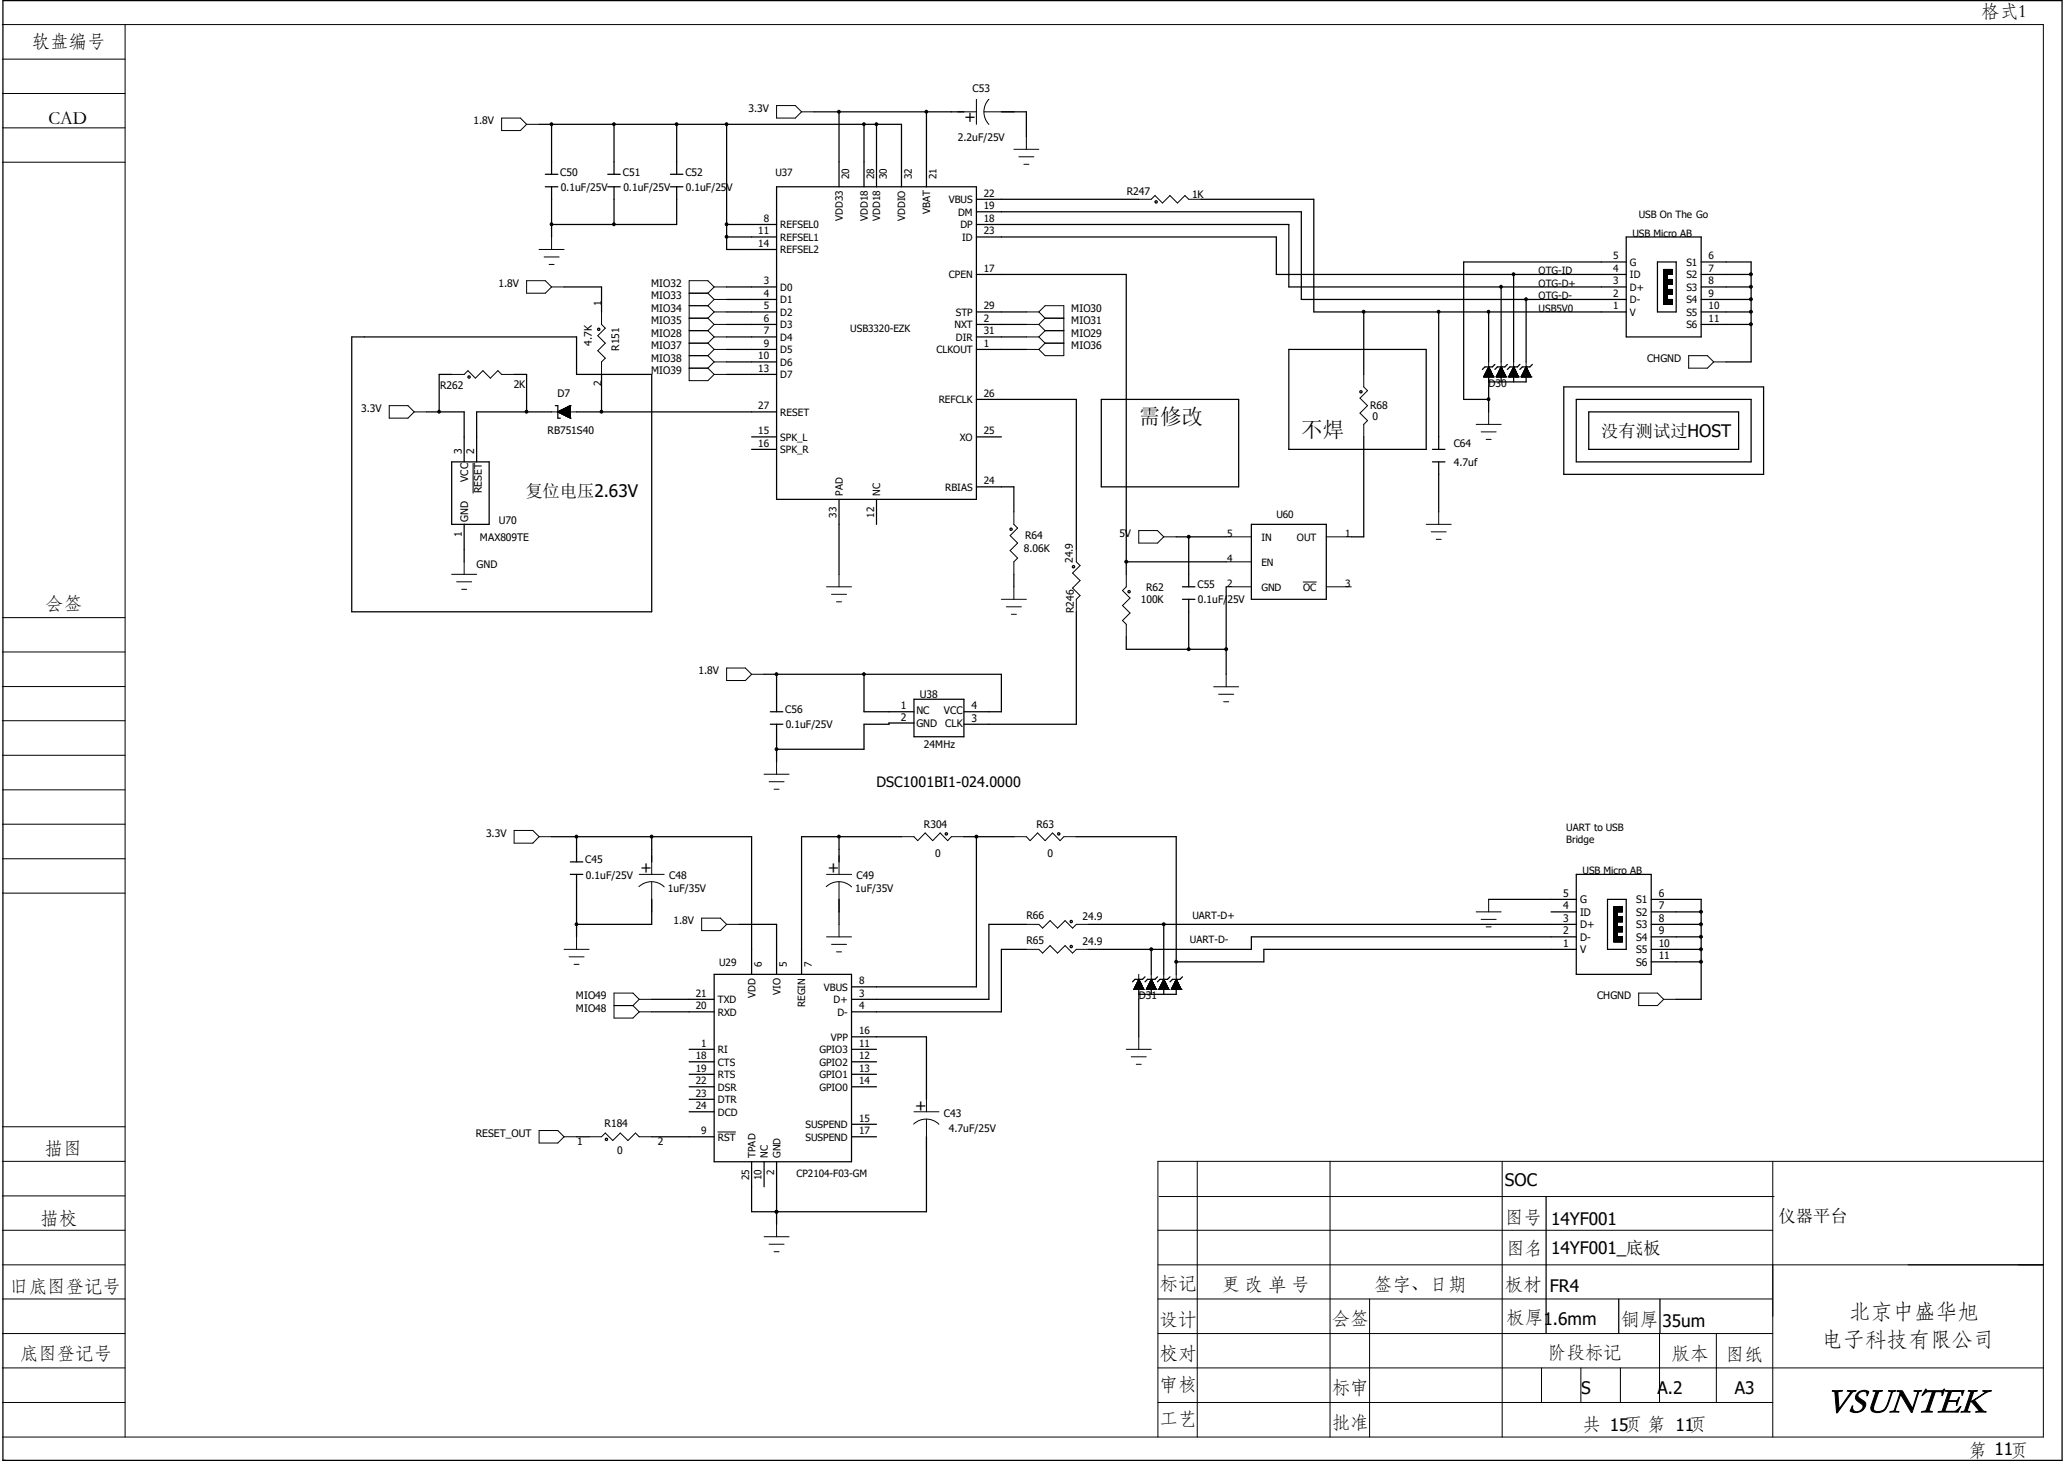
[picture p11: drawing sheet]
<svg xmlns="http://www.w3.org/2000/svg" width="420mm" height="297mm" viewBox="0 0 420 297" stroke-linecap="round" stroke-linejoin="round" font-family="sans-serif">
<g fill="none" stroke="#000" stroke-width=".25">
<path d="M.6 .1h418.8v296.8h-418.8zM109.6 25.3h73.7v12.7M110.9 38h2.6M110.9 35.4h2.6M112.2 25.3v10.1M112.2 38v10.2M123.6 38h2.6M123.6 35.4h2.6M124.9 25.3v10.1M124.9 38v7.6M136.4 38h2.5M136.4 35.4h2.5"/>
<path d="M137.6 38v7.6h-25.4M137.6 25.3v10.1M147.8 25.3v25.4h10.1M157.9 38h40.7v63.5h-40.7zM165.6 22.7h30.4M170.6 22.7v15.3M175.7 25.3v12.7M178.3 25.3v12.7M188.4 22.7v15.3M203.7 22.7h5v5.1M114.7 58.3h7.6v5.1M147.8 48.2h10.1"/>
<path d="M147.8 58.3h10.1M147.8 45.6h10.1M198.6 45.6h63.5v12.7h68.7M198.6 48.2h61v7.6h71.2M198.6 43.1h66.1v17.8h66.1M198.6 55.8h30.5v61M198.6 40.5h33M244.3 40.5h22.9v22.9h63.6M305.3 58.3v15.3M307.8 55.8v17.8M330.8 53.3h-33.1v27.9h5.1M330.8 48.2h15.2v20.3h-15.2z"/>
<path d="M337.1 53.3h3.8v10.1h-3.8zM346 53.3h10.2v20.3h-5.1M346 58.3h10.2M346 55.8h10.2M71.5 68.5h45.8v7.6h15.2v48.3h-61zM91.9 76.1h-2.6v7.6M104.6 76.1h2.5v7.6M122.3 76.1v7.6M147.8 71h10.1M147.8 68.5h10.1M147.8 76.1h10.1M147.8 63.4h10.1"/>
<path d="M147.8 60.9h10.1M147.8 66h10.1M147.8 73.6h10.1M198.6 71h10.1M198.6 68.5h10.1M198.6 63.4h10.1M198.6 66h10.1M262.1 71h28v20.4h-28zM277.4 63.4v12.7M292.6 63.4v28M302.8 76.6v1h7.6v-1M302.8 63.4v10.2"/>
<path d="M302.8 78.7v5M304 74.1l-.5 .5h-1.5l-.5 .5M305.3 76.6v1M306.6 74.1l-.5 .5h-1.6l-.5 .5M307.8 76.6v1M309.1 74.1l-.5 .5h-1.5l-.5 .5M310.4 60.9v12.7M311.7 74.1l-.6 .5h-1.5l-.5 .5M318.1 78.7h40.6v17.7h-40.6zM346 63.4h10.2M346 60.9h10.2M346 66h10.2"/>
<path d="M86.8 83.7h7.6v10.2M91.9 93.9h7.6v12.7h-7.6zM112.2 83.7h-15.3v10.2M112.9 82.5h.6v2.5h.5M117.3 83.7h40.6M152.9 91.4h5M152.9 88.8h5M198.6 99h7.6v5.1M198.6 81.2h20.3v30.5M198.6 88.8h5.1M224 81.2h27.9v17.8h-27.9zM277.4 88.8v20.3h-2.6"/>
<path d="M291.3 91.4h2.6M291.3 93.9h2.6M292.6 93.9v10.2M320.6 81.2h35.6v12.7h-35.6zM323.1 83.7h30.5v7.7h-30.5zM94.4 106.6v7.6M170.6 101.5v15.3M178.3 101.5v5.1M206.2 116.8v2.5M229.1 114.2h20.3M239.2 109.1h10.2M240.5 119.3h2.5"/>
<path d="M241.8 109.1v10.2M249.4 119.3v17.8M254.5 106.6h15.2v15.2h-15.2zM155.4 137.1h48.3v7.6h-7.7M157.9 137.1v7.6M175.7 137.1v7.6h10.2M218.9 124.4v22.8h-22.9M229.1 129.5v2.5h20.3M240.5 121.8h2.5M241.8 121.8v10.2M156.7 144.7h2.5M156.7 147.2h2.5"/>
<path d="M157.9 147.2v7.7M185.9 147h-5.1v.2h-5.1v5.1h-17.8M185.9 142.2h10.1v7.6h-10.1zM112.2 170.1h40.7v28M116 177.8h2.5M116 175.2h2.5M117.3 170.1v5.1M117.3 177.8v12.7M132.5 170.1v5.1M170.6 170.1v5.1M183.3 170.1h-20.3v28M196 170.1h10.2"/>
<path d="M198.6 170.1v30.5h-25.4M218.9 170.1h20.3v28M320.6 177.8h15.2v20.3h-15.2zM132.5 182.8v5.1h-15.2M145.2 198.1h28v38.1h-28zM150.3 187.9h7.6v10.2M170.6 182.8v5.1M208.7 193h-5v12.7h-30.5M208.7 187.9h-7.6v15.3h-27.9M221.4 187.9h99.2M232.9 198.6l-.5 .5h-1.6l-.5 .5M234.1 193v5.1"/>
<path d="M235.4 198.6l-.5 .5h-1.5l-.5 .5M236.7 187.9v10.2M238 198.6l-.6 .5h-1.5l-.5 .5M240.5 198.6l-.5 .5h-1.5l-.5 .5M302.8 182.8h17.8M315.5 185.4h5.1M320.6 190.5h-66.1v2.5h-33.1M320.6 193h-63.6v2.5h-17.8M326.9 182.8h3.9v10.2h-3.9zM335.8 182.8h10.2v20.4h-5.1M335.8 193h10.2M335.8 190.5h10.2"/>
<path d="M335.8 187.9h10.2M335.8 185.4h10.2M335.8 195.5h10.2M132.5 203.2h12.7M132.5 205.7h12.7M140.2 213.3h5M140.2 215.9h5M140.2 218.4h5M173.2 213.3h5.1M173.2 215.9h5.1M173.2 218.4h5.1M173.2 210.8h15.2v12.7"/>
<path d="M231.6 201.1v1h7.6v-1M231.6 203.2v7.6M234.1 201.1v1M236.7 201.1v1M117.3 231.1h2.5M132.5 231.1h12.7M140.2 220.9h5M140.2 223.5h5M140.2 226h5M155.4 236.2v5.1M157.9 236.2v12.7M173.2 220.9h5.1"/>
<path d="M173.2 231.1h5.1M173.2 228.6h5.1M188.4 231.1v15.2h-35.5v-10.1M157.9 246.3h.1M314.5 243.3v27.7M329.2 264.1v6.9M337.6 264.1v6.9"/>
<circle cx="235.1" cy="41" r=".23"/>
<circle cx="95.4" cy="76.6" r=".23"/>
<circle cx="121.8" cy="67" r=".23"/>
<circle cx="276.8" cy="79.7" r=".23"/>
<circle cx="205.6" cy="107.6" r=".23"/>
<circle cx="218.3" cy="115.2" r=".23"/>
<circle cx="229.6" cy="120.3" r=".23"/>
<circle cx="192.5" cy="169.5" r=".23"/>
<circle cx="215.3" cy="169.5" r=".23"/>
<circle cx="217.9" cy="187.3" r=".23"/>
<circle cx="217.9" cy="192.4" r=".23"/>
<circle cx="123.3" cy="231.6" r=".23"/>
</g>
<g fill="none" stroke="#000" stroke-width=".2">
<path d="M.5 12h24.9M.5 19h24.9M.5 5h415.1v287.1h-415.1M25.4 5v287.1M.5 26h24.9M.5 33h24.9M102 24h3.8l1.3 1.3-1.3 1.2h-3.8zM107.1 25.3h2.5M157.9 21.5h3.9l1.2 1.2-1.2 1.3h-3.9zM163 22.7h2.6M194.8 22.7h3.8M198.6 20.2v5.1"/>
<path d="M200.1 22.7h6.1M201.1 20.2a3.7 3.7 0 0 0 0 5.1M206.2 30.4h5.1M207.2 31.9h3.1M208.2 33.4h1.1M208.7 27.8v2.6M107.1 57.1h3.8l1.3 1.2-1.3 1.3h-3.8zM109.6 50.7h5.1M110.7 52.2h3M111.7 53.8h1M112.2 58.3h2.5M112.2 48.2v2.5"/>
<path d="M140.2 59.6h3.8M144 59.6l1.2 1.3M145.2 58.3h2.6M145.2 58.3l-1.2-1.2h-3.8v20.3h3.8l1.2-1.3M145.2 58.3l-1.2 1.3M231.6 40.5h2.5l.8-.7 1.5 1.5 1.6-1.5 1.5 1.5 1.5-1.5 .8 .7h2.5M338.4 55.8h1.7v-1h-1.7v7.1h1.7v-1h-1.7M338.4 56.8h1.7v1h-1.7M338.4 58.8h1.7v1.1h-1.7M338.4 60h.7M338.4 59.9h.7M338.4 59.8h1.7"/>
<path d="M338.4 59.7h1.7M338.4 59.6h1.7M338.4 59.5h1.7M338.4 59.4h1.7M338.4 59.3h1.7M338.4 59.2h1.7M338.4 59.1h1.7M338.4 59h1.7M338.4 58.9h1.7M338.4 58.8h.7M338.4 58.7h.7M338.4 58.6h.7"/>
<path d="M338.4 58.5h.7M338.4 58.4h.7M338.4 58.3h.7M338.4 58.2h.7M338.4 58.1h.7M338.4 58h.7M338.4 57.9h.7M338.4 57.7h1.7M338.4 57.6h1.7M338.4 57.5h1.7M338.4 57.4h1.7M338.4 57.3h1.7"/>
<path d="M338.4 57.2h1.7M338.4 57.1h1.7M338.4 57h1.7M338.4 56.9h1.7M338.4 56.7h.7M338.4 56.6h.7M338.4 56.5h.7M338.4 56.4h.7M338.4 56.3h.7M338.4 56.2h.7M338.4 56.1h.7M338.4 56h.7"/>
<path d="M338.4 55.9h.7M338.4 55.8h.7M338.4 55.7h1.7M338.4 55.6h1.7M338.4 55.5h1.7M338.4 55.4h1.7M338.4 55.3h1.7M338.4 55.2h1.7M338.4 55.1h1.7M338.4 55h1.7M338.4 54.9h1.7M338.4 54.8h1.7"/>
<path d="M338.4 54.8v7.1M338.5 54.8v7.1M338.6 54.8v7.1M338.7 54.8v7.1M338.8 54.8v7.1M338.9 54.8v7.1M339 54.8v7.1M339.1 54.8v7.1M339.2 54.8v1M339.2 56.8v1M339.2 58.8v1.1M339.3 54.8v1"/>
<path d="M339.3 56.8v1M339.3 58.8v1.1M339.4 54.8v1M339.4 56.8v1M339.4 58.8v1.1M339.5 54.8v1M339.5 56.8v1M339.5 58.8v1.1M339.6 54.8v1M339.6 56.8v1M339.6 58.8v1.1M339.7 54.8v1"/>
<path d="M339.7 56.8v1M339.7 58.8v1.1M339.8 54.8v1M339.8 56.8v1M339.8 58.8v1.1M339.9 54.8v1M339.9 56.8v1M339.9 58.8v1.1M340 54.8v1M340 56.8v1M340 58.8v1.1M340.1 54.8v1"/>
<path d="M340.1 56.8v1M340.1 58.8v1.1M91.9 76.1h2.5l.8-.7 1.5 1.5 1.5-1.5 1.5 1.5 1.6-1.5 .7 .7h2.6M122.3 63.4v2.6l.8 .7-1.5 1.5 1.5 1.6-1.5 1.5 1.5 1.5-.8 .8v2.5M140.2 74.8h3.8M140.2 62.1h3.8M140.2 64.7h3.8M140.2 67.2h3.8M140.2 69.8h3.8M140.2 72.3h3.8M144 62.1l1.2 1.3M144 64.7l1.2 1.3"/>
<path d="M144 67.2l1.2 1.3M144 69.8l1.2 1.2M144 72.3l1.2 1.3M144 74.8l1.2 1.3M145.2 76.1h2.6M145.2 60.9h2.6M145.2 60.9l-1.2 1.2M145.2 63.4h2.6M145.2 63.4l-1.2 1.3M145.2 66h2.6M145.2 66l-1.2 1.2M145.2 68.5h2.6"/>
<path d="M145.2 68.5l-1.2 1.3M145.2 71h2.6M145.2 71l-1.2 1.3M145.2 73.6h2.6M145.2 73.6l-1.2 1.2M208.7 63.4h2.6M208.7 66h2.6M208.7 68.5h2.6M208.7 71h2.6M211.3 63.4l1.3-1.3h3.8v10.2h-3.8l-1.3-1.3M211.3 68.5l1.3 1.3M211.3 63.4l1.3 1.3"/>
<path d="M211.3 66l1.3 1.2M212.6 64.7h3.8M212.6 67.2h3.8M212.6 69.8h3.8M212.6 69.8l-1.3 1.2M212.6 67.2l-1.3 1.3M212.6 64.7l-1.3 1.3M277.4 76.1v2.6l.7 .7-1.5 1.5 1.5 1.6-1.5 1.5 1.5 1.5-.7 .8v2.5M301.8 76.6h.1M301.8 76.6h2M301.8 76.5h1.9M301.8 76.6v-.1h1.9v.1"/>
<path d="M301.8 76.6v-.2h1.9v.2M301.9 76.4h1.7M301.9 76.6v-.3h1.7v.3M302 76.2h1.5M302 76.1h1.5v.5M302 76h1.5M302 76.6v-.6h1.5v.6M302.1 76.6v-.7h1.3v.7M302.2 75.9h1.2M302.2 76.6v-.8h1.2v.8M302.3 75.6h1M302.3 75.5h.9"/>
<path d="M302.3 76.6v-1.1h.9v1.1M302.4 75.4h.7M302.5 75.1h.5M302.6 75h.4M302.6 76.6v-1.6h.4v1.6M302.7 74.8h.2M302.8 74.6h.1M302.8 74.6l-1 2M302.8 74.6l1 2M302.8 73.6v3M302.8 77.6v1.1M302.8 74.7l-.1 1.9"/>
<path d="M302.9 74.8h-.2v1.8M302.9 74.7v1.9M302.9 74.9h-.3v1.7M302.9 74.8v1.8M303 75v1.6M303.1 75.2h-.6v1.4M303.1 75.3h-.7v1.3M303.1 75.2v1.4M303.2 75.4h-.9v1.2M303.2 75.4v1.2M303.3 75.5v1.1M303.3 75.7h-1.1v.9"/>
<path d="M303.6 76.2h-1.6v.4M303.8 76.6h.1M304.3 76.6h.1M304.3 76.6h2M304.3 76.5h2M304.3 76.6v-.1h2v.1M304.4 76.6v-.2h1.8v.2M304.5 76.4h1.7M304.5 76.6v-.3h1.7v.3M304.5 76.2h1.6M304.5 76.1h1.6v.5M304.6 76h1.4"/>
<path d="M304.6 76.6v-.6h1.4v.6M304.6 76.6v-.7h1.4v.7M304.7 75.9h1.2M304.7 76.6v-.8h1.2v.8M304.8 75.6h1M304.8 75.5h1M304.8 76.6v-1.1h1v1.1M305 75.4h.6M305.1 75.1h.5M305.1 76.6v-1.6l.4-.1v1.7M305.1 75h.4M305.2 74.8h.2"/>
<path d="M305.3 74.6h.1M305.3 74.6l-1 2M305.3 74.6l1 2M305.3 73.6v3M305.4 74.7l-.1 1.9M305.4 74.8h-.2v1.8M305.4 74.7v1.9M305.5 74.9h-.4v1.7M305.5 74.8v1.8M305.6 75v1.6M305.6 75.2h-.6v1.4M305.6 75.3h-.6v1.3"/>
<path d="M305.6 75.2v1.4M305.7 75.4h-.8v1.2M305.7 75.4v1.2M305.8 75.5v1.1M305.9 75.7h-1.1v.9M306.1 76.2h-1.6v.4M306.3 76.6h.1M306.8 76.6h.1M306.8 76.6h2.1M306.9 76.5h1.9M306.9 76.6v-.1h1.9v.1M306.9 76.6v-.2h1.9v.2"/>
<path d="M307 76.4h1.7M307 76.6v-.3h1.7v.3M307 76.6v-.4h1.7v.4M307.1 76.2h1.5M307.1 76.1h1.5M307.1 76h1.5M307.1 76.6v-.6h1.5v.6M307.2 76.6v-.7h1.3v.7M307.3 75.9h1.1M307.3 76.6v-.8h1.1v.8M307.3 76.6v-.9h1.1v.9M307.3 75.6h1.1"/>
<path d="M307.4 75.5h.9M307.4 76.6v-1.1h.9v1.1M307.5 75.4h.7M307.6 75.1h.5M307.6 75h.5M307.6 76.6v-1.6h.5v1.6M307.8 74.8h.1M307.8 74.6h.1M307.8 74.6l-1 2M307.8 74.6l1.1 2M307.8 73.6v3M307.9 74.7l-.1 1.9"/>
<path d="M307.9 74.8h-.1v1.8M307.9 74.7v1.9M308 74.9h-.3v1.7M308 74.8v1.8M308.1 75.2h-.5v1.4M308.1 75.1v1.5M308.2 75.3h-.7v1.3M308.2 75.2v1.4M308.3 75.4h-.9v1.2M308.3 75.4v1.2M308.9 76.6h.1M309.4 76.6h.1"/>
<path d="M309.4 76.6h2M309.4 76.5h2M309.4 76.6v-.1h2v.1M309.5 76.6v-.2h1.8v.2M309.5 76.4h1.7M309.5 76.6v-.3h1.7v.3M309.6 76.2h1.6v.4M309.6 76.2h1.5M309.7 76h1.4M309.7 76.6v-.6h1.4v.6M309.7 76.6v-.7h1.4v.7M309.8 75.9h1.2"/>
<path d="M309.8 76.6v-.8h1.2v.8M309.8 75.7h1.1v.9M309.9 75.6h1M309.9 75.5h1M309.9 76.6v-1.1h1v1.1M310 75.4h.7M310.1 75.2h.6M310.1 75.1h.5M310.2 75h.4M310.2 76.6v-1.6h.4v1.6M310.3 74.8h.2M310.3 74.7h.1"/>
<path d="M310.4 74.6h.1M310.4 74.6l-1 2M310.4 74.6l1 2M310.4 73.6v3M310.4 74.6v2M310.5 74.8h-.2v1.8M310.5 74.7v1.9M310.6 74.9h-.4v1.7M310.6 74.8v1.8M310.6 75.1h-.5v1.5M310.7 75.1v1.5M310.7 75.3h-.7v1.3"/>
<path d="M310.7 75.2v1.4M310.8 75.4h-.8v1.2M310.8 75.4v1.2M310.9 75.6h-1v1M311.1 76.1h-1.5v.5M311.4 76.6h.1M338.4 61.8h1.7M338.4 61.7h1.7M338.4 61.6h1.7M338.4 61.5h1.7M338.4 61.4h1.7M338.4 61.3h1.7"/>
<path d="M338.4 61.2h1.7M338.4 61.1h1.7M338.4 61h1.7M338.4 60.9h1.7M338.4 60.8h.7M338.4 60.7h.7M338.4 60.6h.7M338.4 60.5h.7M338.4 60.4h.7M338.4 60.3h.7M338.4 60.2h.7M338.4 60.1h.7"/>
<path d="M339.2 60.9v1M339.3 60.9v1M339.4 60.9v1M339.5 60.9v1M339.6 60.9v1M339.7 60.9v1M339.8 60.9v1M339.9 60.9v1M340 60.9v1M340.1 60.9v1M343.5 72.3h3.8l1.2 1.3-1.2 1.2h-3.8zM348.5 73.6h2.6"/>
<path d="M79.2 82.5h3.8l1.2 1.2-1.2 1.3h-3.8zM84.2 83.7h2.6M96.2 94.1v6.1M112.2 83.7h5.1M113.5 83.7h.1M113.5 83.7l2.5 1.3M113.5 83.8h2.5M113.5 83.7v.1M113.6 83.8h2.4M113.7 83.6v.3M113.7 83.9h2.3M113.8 83.5v.4"/>
<path d="M113.9 83.5h2.1M113.9 83.5v.5h2.1M114 84h2M114 83.4v.6M114.2 84.1h1.8M114.2 83.3v.8M114.3 84.2h1.7M114.3 83.3v.8M114.3 83.3v.9M114.4 83.3h1.6M114.4 83.2v1h1.6M114.5 84.3h1.5"/>
<path d="M114.5 83.1v1.2M114.7 83.1v1.3h1.3M114.8 83.1v1.3M114.9 83v1.4h1.1M114.9 83h1.1M114.9 83v1.5h1.1M115 82.9v1.6h1M115.2 82.8v1.8h.8M115.3 82.8v1.8M115.4 82.8v1.9h.6M115.4 82.8h.6M115.4 82.7v2.1h.6"/>
<path d="M115.5 82.6v2.2h.5M115.7 82.5v2.4h.3M115.8 82.5v2.4M115.9 82.5v2.4h.1M115.9 82.5h.1M116 82.5v2.5M116 85h.1M116 82.5h.1M116 82.5l-2.5 1.2M116 83.7h-2.4v.1M116 83.6h-2.3l-.1 .2M116 83.5h-2v.5"/>
<path d="M116 83.4h-1.9v.6M116 83.4h-1.8l-.1 .7M116 83.2h-1.5v1M116 83.1h-1.4v1.2M116 83.1h-1.3l-.1 1.2M116 83h-1v1.5M116 82.9h-.9v1.6M116 82.8h-.8l-.1 1.8M116 82.7h-.5v2.1M116 82.6h-.4v2.2M116 82.6h-.3v2.2M300.2 86.3h5.1"/>
<path d="M301.2 87.8h3.1M302.3 89.3h1M302.8 83.7v2.6M91.9 116.8h5M92.9 118.3h3M93.9 119.8h1M94.4 114.2v2.6M168.1 119.3h5.1M170.6 116.8v2.5M206.2 104.1v2.5l.8 .8-1.6 1.5 1.6 1.5-1.6 1.5 1.6 1.6-.8 .7v2.6M206.2 119.3v2.5M218.9 111.7v2.5l.8 .8-1.6 1.5 1.6 1.5-1.6 1.5 1.6 1.6-.8 .7v2.6"/>
<path d="M229.1 116.8v2.5l-.8 .8 1.5 1.5-1.5 1.5 1.5 1.5-1.5 1.6 .8 .7v2.6M231.6 107.9h3.8l1.3 1.2-1.3 1.3h-3.8zM236.7 109.1h2.5M249.4 109.1h5.1M249.4 114.2h5.1M249.4 119.3h5.1M265 118.3h2.7M269.7 109.1h5.1M269.7 119.3h5.1M290.1 106.6h5M291.1 108.1h3M292.1 109.6h1"/>
<path d="M292.6 104.1v2.5M.5 125.6h24.9M.5 132.5h24.9M.5 139.6h24.9M147.8 135.8h3.8l1.3 1.3-1.3 1.2h-3.8zM152.9 137.1h2.5M169.1 120.8h3.1M170.1 122.3h1.1M203.7 121.8h5M204.7 123.4h3M205.7 124.9h1M246.8 139.6h5.1"/>
<path d="M249.4 137.1v2.5M.5 146.5h24.9M.5 153.5h24.9M155.4 157.4h5.1M156.4 158.9h3.1M157.9 154.9v2.5M247.9 141.1h3M248.9 142.7h1M.5 167.6h24.9M.5 160.6h24.9M.5 174.6h24.9M104.6 168.8h3.8l1.2 1.3-1.2 1.3h-3.8z"/>
<path d="M109.6 170.1h2.6M130 177.8h5.1M132.5 173.9v3.9M132.5 179.3v6.1M157.4 160.4h1.1M168.1 177.8h5.1M170.6 173.9v3.9M170.6 179.3v6.1M183.3 170.1h2.6l.7 .8 1.6-1.6 1.5 1.6 1.5-1.6 1.5 1.6 .8-.8h2.5M206.2 170.1h2.5l.8 .8 1.5-1.6 1.6 1.6 1.5-1.6 1.5 1.6 .8-.8h2.5M.5 181.6h24.9M114.7 193h5.1"/>
<path d="M115.7 194.5h3.1M116.8 196h1M117.3 190.5v2.5M130 180.3a3.7 3.7 0 0 1 5.1 0M142.7 186.6h3.8l1.3 1.3-1.3 1.3h-3.8zM147.8 187.9h2.5M168.1 180.3a3.7 3.7 0 0 1 5.1 0M168.1 190.5h5.1M169.1 192h3.1M170.1 193.5h1.1M170.6 187.9v2.6M208.7 187.9h2.6l.7 .8 1.6-1.5 1.5 1.5 1.5-1.5 1.5 1.5 .8-.8h2.5"/>
<path d="M208.7 193h2.6l.7 .8 1.6-1.6 1.5 1.6 1.5-1.6 1.5 1.6 .8-.8h2.5M231.2 199.9h.8M231.3 199.7h.6M231.4 199.6h.4M231.5 199.4h.3M231.6 199.2h.1M231.6 199.1h.1M231.6 199.1l-1 2M231.6 199.1l1 2M231.6 198.1v3M231.7 199.2h-.1v1.9M231.7 199.1v2"/>
<path d="M231.7 199.3h-.2v1.8M231.7 199.2v1.9M231.8 199.5h-.4v1.6M231.8 199.4v1.7M231.9 199.6h-.5v1.5M231.9 199.6v1.5M231.9 199.7h-.6v1.4M232 199.8h-.7v1.3M232 199.7v1.4M232.1 200h-.9v1.1M232.1 199.9v1.2M233.7 200h.9"/>
<path d="M233.8 199.9h.8M233.8 199.7h.7M234 199.6h.4M234 199.5h.4M234 199.4h.3M234.1 199.2h.1M234.1 199.1h.1M234.1 199.1l-1 2M234.1 199.1l1.1 2M234.1 198.1v3M234.2 199.2h-.1v1.9M234.2 199.1v2"/>
<path d="M234.3 199.3h-.2v1.8M234.4 199.4v1.7M234.4 199.6h-.5v1.5M234.4 199.6v1.5M234.5 199.7h-.7v1.4M234.5 199.6v1.5M234.5 199.8h-.7v1.3M234.6 199.9v1.2M236.3 200h.9M236.3 199.9h.8M236.4 199.7h.6M236.5 199.6h.4"/>
<path d="M236.5 199.5h.4M236.6 199.4h.3M236.6 199.2h.2M236.7 199.1h.1M236.7 199.1l-1 2M236.7 199.1l1 2M236.7 198.1v3M236.8 199.2h-.2v1.9M236.8 199.1v2M236.8 199.3h-.2v1.8M236.9 199.4v1.7M236.9 199.6h-.5v1.5"/>
<path d="M236.9 199.6v1.5M237 199.7h-.6v1.4M237 199.6v1.5M237.1 199.8h-.8v1.3M237.2 199.9v1.2M238.8 200h.9M238.8 199.9h.8M238.9 199.7h.7M239.1 199.6h.3M239.1 199.5h.3M239.1 199.4h.3M239.2 199.2h.1"/>
<path d="M239.2 199.1h.1M239.2 199.1l-1 2M239.2 199.1l1 2M239.2 198.1v3M239.3 199.2h-.1v1.9M239.3 199.1v2M239.4 199.3h-.3v1.8M239.4 199.4v1.7M239.5 199.6h-.5v1.5M239.5 199.6v1.5M239.6 199.7h-.7v1.4M239.6 199.6v1.5"/>
<path d="M239.6 199.8h-.7v1.3M239.7 199.9v1.2M300.2 185.4h5.1M301.2 186.9h3.1M302.3 188.4h1M302.8 182.8v2.6M328.2 187.9h.8M328.2 185.4h1.8v-1h-1.8v7.1h1.8v-1h-1.8M328.2 186.4h1.8v1h-1.8M328.2 188.4h1.8v1h-1.8M328.2 191.4h1.8M328.2 191.3h1.8"/>
<path d="M328.2 191.2h1.8M328.2 191.1h1.8M328.2 191h1.8M328.2 190.9h1.8M328.2 190.8h1.8M328.2 190.7h1.8M328.2 190.6h1.8M328.2 190.5h1.8M328.2 190.4h.8M328.2 190.3h.8M328.2 190.2h.8M328.2 190.1h.8"/>
<path d="M328.2 190h.8M328.2 189.9h.8M328.2 189.8h.8M328.2 189.7h.8M328.2 189.6h.8M328.2 189.5h.8M328.2 189.4h1.8M328.2 189.3h1.8M328.2 189.2h1.8M328.2 189.1h1.8M328.2 189h1.8M328.2 188.9h1.8"/>
<path d="M328.2 188.8h1.8M328.2 188.7h1.8M328.2 188.6h1.8M328.2 188.5h1.8M328.2 188.4h.8M328.2 188.3h.8M328.2 188.2h.8M328.2 188.1h.8M328.2 188h.8M328.2 187.8h.8M328.2 187.7h.8M328.2 187.6h.8"/>
<path d="M328.2 187.5h.8M328.2 187.4h1.8M328.2 187.3h1.8M328.2 187.2h1.8M328.2 187.1h1.8M328.2 187h1.8M328.2 186.9h1.8M328.2 186.8h1.8M328.2 186.7h1.8M328.2 186.6h1.8M328.2 186.5h1.8M328.2 186.4h1.8"/>
<path d="M328.2 186.4h.8M328.2 186.2h.8M328.2 186.1h.8M328.2 186h.8M328.2 185.9h.8M328.2 185.8h.8M328.2 185.7h.8M328.2 185.6h.8M328.2 185.5h.8M328.2 185.4h.8M328.2 185.3h1.8M328.2 185.2h1.8"/>
<path d="M328.2 185.1h1.8M328.2 185h1.8M328.2 184.9h1.8M328.2 184.8h1.8M328.2 184.7h1.8M328.2 184.6h1.8M328.2 184.4h1.8M328.3 184.4v7.1M328.4 184.4v7.1M328.5 184.4v7.1M328.6 184.4v7.1M328.7 184.4v7.1"/>
<path d="M328.8 184.4v7.1M328.9 184.4v7.1M329 184.4v7.1M329 184.4v1M329 186.4v1M329 188.4v1M329 190.5v1M329.1 184.4v1M329.1 186.4v1M329.1 188.4v1M329.1 190.5v1M329.2 184.4v1"/>
<path d="M329.2 186.4v1M329.2 188.4v1M329.2 190.5v1M329.3 184.4v1M329.3 186.4v1M329.3 188.4v1M329.3 190.5v1M329.4 184.4v1M329.4 186.4v1M329.4 188.4v1M329.4 190.5v1M329.5 184.4v1"/>
<path d="M329.5 186.4v1M329.5 188.4v1M329.5 190.5v1M329.6 184.4v1M329.6 186.4v1M329.6 188.4v1M329.6 190.5v1M329.7 184.4v1M329.7 186.4v1M329.7 188.4v1M329.7 190.5v1M329.8 184.4v1"/>
<path d="M329.8 186.4v1M329.8 188.4v1M329.8 190.5v1M329.9 184.4v1M329.9 186.4v1M329.9 188.4v1M329.9 190.5v1M124.9 204.4h3.8M128.7 204.4l1.3 1.3M130 205.7h2.5M130 203.2l-1.3-1.3h-3.8v5.1h3.8l1.3-1.3M130 203.2h2.5"/>
<path d="M130 203.2l-1.3 1.2M229.1 213.3h5M230.1 214.8h3M230.6 201.1h.1M230.6 201.1h2M230.7 201.1h1.9M230.7 201.1v-.1h1.9v.1M230.7 201h1.8M230.7 200.9h1.8M230.8 201.1v-.3h1.7v.3M230.8 200.7h1.7M230.8 201.1v-.4h1.7v.4"/>
<path d="M230.8 201.1v-.5h1.6v.5M230.9 200.6h1.4M230.9 201.1v-.6h1.4v.6M231 200.4h1.3M231 201.1v-.8h1.2v.8M231.1 200.2h1.1M231.1 201.1v-.9h1.1v.9M231.1 216.4h1M231.2 200.1h.9M231.6 202.1v1.1M231.6 210.8v2.5M232.1 200.1h-1v1"/>
<path d="M232.1 200.1v1M232.6 201.1h.1M233.1 201.1h.1M233.1 201.1h2.1M233.2 201.1h1.9M233.2 201.1v-.1h1.9v.1M233.3 201h1.8M233.3 200.9h1.8v.2M233.3 200.7h1.7M233.3 201.1v-.4h1.7v.4M233.4 201.1v-.5h1.5v.5M233.5 200.6h1.4"/>
<path d="M233.5 200.5h1.4v.6M233.5 200.4h1.3M233.5 201.1v-.7h1.3v.7M233.6 200.2h1.1M233.6 201.1v-.9h1.1v.9M233.7 200.1h.9M233.8 201.1v-1.2h.8v1.2M234 201.1v-1.7h.3v1.7M234.7 200.1h-1.1v1M234.7 200.1v1M234.8 200.3h-1.2v.8M235 200.8h-1.7v.3"/>
<path d="M235.2 201.1h.1M235.7 201.1h.1M235.7 201.1h2M235.8 201.1h1.9M235.8 201h1.9v.1M235.8 201h1.8M235.8 201.1v-.2h1.8v.2M235.9 200.7h1.6M235.9 201.1v-.4h1.6v.4M235.9 201.1v-.5h1.5v.5M236 200.6h1.4M236 200.5h1.4v.6"/>
<path d="M236.1 200.4h1.3M236.1 201.1v-.7h1.3v.7M236.1 200.2h1.2M236.1 201.1v-.9h1.2v.9M236.3 200.1h.9M236.3 201.1v-1.2h.8v1.2M236.6 201.1v-1.7h.3v1.7M237.2 200.1h-1v1M237.2 200.1v1M237.3 200.3h-1.2v.8M237.6 200.8h-1.8v.3M237.7 201.1h.1"/>
<path d="M238.2 201.1h.1M238.2 201.1h2M238.3 201.1h1.9M238.3 201h1.9v.1M238.3 201h1.9M238.3 201.1v-.2h1.9v.2M238.4 200.7h1.7M238.4 201.1v-.4h1.7v.4M238.5 201.1v-.5h1.5v.5M238.5 200.6h1.4M238.5 200.5h1.4v.6M238.6 200.4h1.3"/>
<path d="M238.6 201.1v-.7h1.3v.7M238.7 200.2h1.1M238.7 201.1v-.9h1.1v.9M238.8 200.1h.9M238.8 201.1v-1.2h.8v1.2M239.1 201.1v-1.7h.3v1.7M239.7 200.1h-1v1M239.7 200.1v1M239.9 200.3h-1.3v.8M240.1 200.8h-1.7v.3M240.2 201.1h.1M333.3 201.9h3.8l1.3 1.3-1.3 1.2h-3.8z"/>
<path d="M338.4 203.2h2.5M.5 229.1h24.9M.5 236.1h24.9M109.6 229.8h3.9l1.2 1.3-1.2 1.3h-3.9zM114.7 231.1h2.6M119.8 231.1h2.5l.8-.8 1.5 1.6 1.6-1.6 1.5 1.6 1.5-1.6 .8 .8h2.5M146 230.1h3.6M185.8 228.5a3.7 3.7 0 0 1 5.2 .1M185.9 226h5.1M188.4 222.2v3.8M188.4 227.5v6.1M243.5 236.1v56"/>
<path d="M270.5 236.1v56M305.5 236.1v56M360.6 236.1v56M415.6 236.1h-180.1v56M.5 257.1h24.9M.5 243.1h24.9M.5 250.1h24.9M155.4 251.4h5.1M156.4 252.9h3.1M157.4 254.5h1.1M157.9 248.9v2.5M235.5 257.1h180.1"/>
<path d="M235.5 250.1h125.1M235.8 243.2h125M.5 264.1h24.9M.5 271.1h24.9M.5 278.1h24.9M235.5 264.1h125.1M235.5 271.1h125.1M235.5 278.1h180.1M278.6 264.1v28M313.5 278.1v7M321.5 278.1v7M329.6 278.1v7"/>
<path d="M337.5 271.1v14M349.1 271.1v14M.5 285.1h24.9M235.5 285.1h125.1"/>
</g>
<g fill="#000" stroke="#000" stroke-width=".2">
<circle cx="112.2" cy="25.3" r=".29"/>
<circle cx="124.9" cy="25.3" r=".29"/>
<circle cx="137.6" cy="25.3" r=".29"/>
<circle cx="147.8" cy="25.3" r=".29"/>
<circle cx="170.6" cy="22.7" r=".29"/>
<circle cx="175.7" cy="25.3" r=".29"/>
<circle cx="178.2" cy="25.3" r=".29"/>
<circle cx="188.4" cy="22.7" r=".29"/>
<circle cx="112.2" cy="45.6" r=".29"/>
<circle cx="124.9" cy="45.6" r=".29"/>
<circle cx="147.8" cy="45.6" r=".29"/>
<circle cx="147.8" cy="48.1" r=".29"/>
<circle cx="305.3" cy="58.3" r=".29"/>
<circle cx="307.8" cy="55.8" r=".29"/>
<circle cx="356.1" cy="58.3" r=".3"/>
<circle cx="356.1" cy="55.8" r=".3"/>
<circle cx="277.3" cy="63.4" r=".29"/>
<circle cx="292.6" cy="63.4" r=".29"/>
<circle cx="302.7" cy="63.4" r=".29"/>
<circle cx="310.4" cy="60.8" r=".29"/>
<circle cx="356.1" cy="63.4" r=".3"/>
<circle cx="356.1" cy="60.8" r=".3"/>
<circle cx="356.1" cy="65.9" r=".3"/>
<circle cx="89.3" cy="83.7" r=".29"/>
<circle cx="107.1" cy="83.7" r=".29"/>
<circle cx="122.3" cy="83.7" r=".29"/>
<circle cx="302.7" cy="81.2" r=".29"/>
<circle cx="229.1" cy="114.2" r=".3"/>
<circle cx="241.8" cy="109.1" r=".3"/>
<circle cx="157.9" cy="137.1" r=".29"/>
<circle cx="175.7" cy="137.1" r=".29"/>
<circle cx="241.8" cy="132" r=".3"/>
<circle cx="249.4" cy="132" r=".3"/>
<circle cx="157.9" cy="152.3" r=".29"/>
<circle cx="117.2" cy="170.1" r=".29"/>
<circle cx="132.5" cy="170.1" r=".29"/>
<circle cx="170.6" cy="170.1" r=".29"/>
<circle cx="198.6" cy="170.1" r=".3"/>
<circle cx="117.2" cy="187.9" r=".29"/>
<circle cx="234.1" cy="193" r=".3"/>
<circle cx="236.7" cy="187.9" r=".3"/>
<circle cx="239.2" cy="195.5" r=".3"/>
<circle cx="345.9" cy="185.4" r=".3"/>
<circle cx="345.9" cy="195.5" r=".3"/>
<circle cx="345.9" cy="193" r=".3"/>
<circle cx="345.9" cy="187.9" r=".3"/>
<circle cx="345.9" cy="190.4" r=".3"/>
<circle cx="157.9" cy="246.3" r=".29"/>
</g>
<text font-size="7.3" x="371.2" y="287.1">VSUNTEK</text>
<g font-size="4.4">
<text x="231.6" y="86.3">需修改</text>
<text x="264.7" y="88.8">不焊</text>
<text x="376.1" y="267.9">北京中盛华旭</text>
<text x="370.5" y="273.6">电子科技有限公司</text>
</g>
<g font-size="3.8">
<text x="402.9" y="3.5">格式1</text>
<text x="6.4" y="9.6">软盘编号</text>
<text x="9.9" y="25.2">CAD</text>
<text x="9.2" y="123.7">会签</text>
<text x="9.1" y="234.7">描图</text>
<text x="8.2" y="248.8">描校</text>
<text x="306.1" y="248.6">图号</text>
<text x="306.3" y="255">图名</text>
<text x="2" y="262.7">旧底图登记号</text>
<text x="235.8" y="262">标记</text>
<text x="248.5" y="262.2">更 改 单 号</text>
<text x="279.4" y="262.2">签字、日期</text>
<text x="306.1" y="262.3">板材</text>
<text x="235.8" y="269.5">设计</text>
<text x="270.8" y="269.2">会签</text>
<text x="306.3" y="268.9">板厚1.6mm</text>
<text x="329.7" y="269.5">铜厚</text>
<text x="314.8" y="276">阶段标记</text>
<text x="4" y="276.3">底图登记号</text>
<text x="235.8" y="276.3">校对</text>
<text x="340" y="276.3">版本</text>
<text x="350.9" y="276.5">图纸</text>
<text x="235.8" y="282.6">审核</text>
<text x="270.8" y="283.3">标审</text>
<text x="235.8" y="289.4">工艺</text>
<text x="270.8" y="290.4">批准</text>
<text x="321.9" y="290.8">共 15页 第 11页</text>
<text x="400.3" y="296">第 11页</text>
</g>
<g font-size="3.5">
<text x="325.7" y="88.8">没有测试过HOST</text>
<text x="106.8" y="101">复位电压2.63V</text>
<text x="306.1" y="241">SOC</text>
<text x="315.5" y="249.1">14YF001</text>
<text x="361.7" y="248.4">仪器平台</text>
<text x="315.5" y="255">14YF001_底板</text>
<text x="315.2" y="262.6">FR4</text>
<text x="338.1" y="269.7">35um</text>
<text x="321.6" y="283.4">S</text>
<text x="337.1" y="283.4">A.2</text>
<text x="352.8" y="283.4">A3</text>
</g>
<g font-size="3.2">
<text x="198.3" y="25" transform="rotate(-90 198.3 25)">+</text>
<text x="130.3" y="177.5">+</text>
<text x="168.4" y="177.5">+</text>
<text x="186.1" y="225.8">+</text>
</g>
<text font-size="2.9" x="178.3" y="159.9">DSC1001BI1-024.0000</text>
<g font-size="2.1">
<text x="152.2" y="22.7">3.3V</text>
<text x="197.8" y="18.8">C53</text>
<text x="96.3" y="25.3">1.8V</text>
<text x="194.8" y="28.6">2.2uF/25V</text>
<text x="114" y="35.7">C50</text>
<text x="126.7" y="35.7">C51</text>
<text x="139.4" y="35.7">C52</text>
<text x="114" y="38.8">0.1uF/25V</text>
<text x="126.8" y="38.8">0.1uF/25V</text>
<text x="139.5" y="38.8">0.1uF/25V</text>
<text x="229.2" y="39.6">R247</text>
<text x="242.4" y="40.3">1K</text>
<text x="101.4" y="58.3">1.8V</text>
<text x="132.4" y="58.3">MIO32</text>
<text x="122.3" y="62.1" transform="rotate(-90 122.3 62.1)">1</text>
<text x="132.4" y="60.9">MIO33</text>
<text x="132.4" y="63.4">MIO34</text>
<text x="132.4" y="66">MIO35</text>
<text x="217.9" y="63.4">MIO30</text>
<text x="217.9" y="66">MIO31</text>
<text x="120.4" y="70.3" transform="rotate(-90 120.4 70.3)">4.7K</text>
<text x="125.9" y="71.3" transform="rotate(-90 125.9 71.3)">R151</text>
<text x="132.4" y="68.5">MIO28</text>
<text x="132.4" y="71">MIO37</text>
<text x="217.9" y="71">MIO36</text>
<text x="217.9" y="68.5">MIO29</text>
<text x="132.4" y="73.6">MIO38</text>
<text x="132.4" y="76.1">MIO39</text>
<text x="335" y="73.6">CHGND</text>
<text x="73.4" y="83.7">3.3V</text>
<text x="89.5" y="79">R262</text>
<text x="104.5" y="78.9">2K</text>
<text x="113.4" y="80.8">D7</text>
<text x="122.3" y="78.5" transform="rotate(-90 122.3 78.5)">2</text>
<text x="278.6" y="83.2">R68</text>
<text x="302.8" y="78.7">D30</text>
<text x="111.4" y="88.3">RB751S40</text>
<text x="279.1" y="85.3">0</text>
<text x="93.9" y="92.4" transform="rotate(-90 93.9 92.4)">3</text>
<text x="96.4" y="92.4" transform="rotate(-90 96.4 92.4)">2</text>
<text x="295.7" y="90.9">C64</text>
<text x="295.7" y="94.7">4.7uf</text>
<text x="95.2" y="98" transform="rotate(-90 95.2 98)">VCC</text>
<text x="98" y="100.2" transform="rotate(-90 98 100.2)">RESET</text>
<text x="95.2" y="106.1" transform="rotate(-90 95.2 106.1)">GND</text>
<text x="101.4" y="106.4">U70</text>
<text x="93.9" y="109.3" transform="rotate(-90 93.9 109.3)">1</text>
<text x="97.6" y="109.9">MAX809TE</text>
<text x="208.2" y="112.3">8.06K</text>
<text x="208.5" y="109.6">R64</text>
<text x="227.7" y="109.1">5V</text>
<text x="96.9" y="115.5">GND</text>
<text x="218.2" y="114.5" transform="rotate(-90 218.2 114.5)">24.9</text>
<text x="243.5" y="119.5">C55</text>
<text x="218.4" y="124.6" transform="rotate(-90 218.4 124.6)">R246</text>
<text x="232" y="122.7">100K</text>
<text x="233.1" y="120.1">R62</text>
<text x="243.6" y="122.7">0.1uF/25V</text>
<text x="142.1" y="137.1">1.8V</text>
<text x="187.1" y="141.9">U38</text>
<text x="159.7" y="144.9">C56</text>
<text x="159.8" y="148.1">0.1uF/25V</text>
<text x="183.2" y="144.2">1</text>
<text x="183.2" y="146.5">2</text>
<text x="186.4" y="145.2">NC</text>
<text x="186.4" y="147.8">GND</text>
<text x="192" y="145.2">VCC</text>
<text x="192.2" y="147.8">CLK</text>
<text x="197.6" y="146.7">3</text>
<text x="197.6" y="144.2">4</text>
<text x="187.9" y="152.1">24MHz</text>
<text x="98.8" y="170.1">3.3V</text>
<text x="187.9" y="168.3">R304</text>
<text x="210.8" y="168.3">R63</text>
<text x="119" y="175.5">C45</text>
<text x="119.2" y="178.6">0.1uF/25V</text>
<text x="136.1" y="178.8">C48</text>
<text x="174.2" y="178.8">C49</text>
<text x="190.2" y="174.3">0</text>
<text x="213.1" y="174.3">0</text>
<text x="135.8" y="181.4">1uF/35V</text>
<text x="173.9" y="181.4">1uF/35V</text>
<text x="317.9" y="184.9">4</text>
<text x="317.9" y="182.3">5</text>
<text x="321.4" y="183.6">G</text>
<text x="332.7" y="183.6">S1</text>
<text x="337.4" y="182.3">6</text>
<text x="337.4" y="184.9">7</text>
<text x="137" y="187.9">1.8V</text>
<text x="208.7" y="186.9">R66</text>
<text x="208.7" y="192">R65</text>
<text x="220.2" y="187">24.9</text>
<text x="317.9" y="189.9">2</text>
<text x="317.9" y="187.4">3</text>
<text x="321.4" y="191.3">D-</text>
<text x="321.4" y="188.7">D+</text>
<text x="321.4" y="186.2">ID</text>
<text x="332.7" y="186.2">S2</text>
<text x="332.7" y="188.7">S3</text>
<text x="332.7" y="191.3">S4</text>
<text x="337.4" y="187.4">8</text>
<text x="337.4" y="189.9">9</text>
<text x="220.2" y="192.1">24.9</text>
<text x="317.9" y="192.5">1</text>
<text x="321.4" y="193.8">V</text>
<text x="332.7" y="193.8">S5</text>
<text x="332.7" y="196.3">S6</text>
<text x="337.4" y="192.5">10</text>
<text x="337.4" y="195">11</text>
<text x="117.1" y="203.2">MIO49</text>
<text x="231.6" y="203.2">D31</text>
<text x="324.8" y="203.2">CHGND</text>
<text x="117.1" y="205.7">MIO48</text>
<text x="192" y="227">C43</text>
<text x="96.8" y="231.1">RESET_OUT</text>
<text x="117.4" y="232.7">1</text>
<text x="123" y="229.2">R184</text>
<text x="133.8" y="232.7">2</text>
<text x="193" y="230.2">4.7uF/25V</text>
<text x="125.5" y="234.7">0</text>
</g>
<g font-size="2">
<text x="157.7" y="35.7">U37</text>
<text x="172.7" y="36.4" transform="rotate(-90 172.7 36.4)">20</text>
<text x="177.8" y="36.4" transform="rotate(-90 177.8 36.4)">28</text>
<text x="180.3" y="36.4" transform="rotate(-90 180.3 36.4)">30</text>
<text x="185.4" y="36.4" transform="rotate(-90 185.4 36.4)">32</text>
<text x="190.5" y="36.4" transform="rotate(-90 190.5 36.4)">21</text>
<text x="193" y="41.3">VBUS</text>
<text x="200.1" y="40">22</text>
<text x="154.2" y="47.7">11</text>
<text x="155.3" y="45.1">8</text>
<text x="158.7" y="46.4">REFSEL0</text>
<text x="171.4" y="45" transform="rotate(-90 171.4 45)">VDD33</text>
<text x="176.5" y="45" transform="rotate(-90 176.5 45)">VDD18</text>
<text x="179" y="45" transform="rotate(-90 179 45)">VDD18</text>
<text x="184.1" y="45" transform="rotate(-90 184.1 45)">VDDIO</text>
<text x="189.2" y="43.6" transform="rotate(-90 189.2 43.6)">VBAT</text>
<text x="194.9" y="43.8">DM</text>
<text x="195.3" y="46.4">DP</text>
<text x="200.1" y="47.7">23</text>
<text x="200.1" y="45.1">18</text>
<text x="200.1" y="42.5">19</text>
<text x="333.3" y="44.4">USB On The Go</text>
<text x="154.2" y="50.2">14</text>
<text x="158.7" y="48.9">REFSEL1</text>
<text x="158.7" y="51.5">REFSEL2</text>
<text x="195.7" y="48.9">ID</text>
<text x="328.1" y="52.7">5</text>
<text x="332" y="48.2">USB Micro AB</text>
<text x="347.5" y="52.7">6</text>
<text x="155.3" y="57.8">3</text>
<text x="158.7" y="59.1">D0</text>
<text x="193" y="56.6">CPEN</text>
<text x="200.1" y="55.3">17</text>
<text x="312.9" y="55.8">OTG-ID</text>
<text x="312.9" y="58.3">OTG-D+</text>
<text x="328.1" y="57.8">3</text>
<text x="328.1" y="55.3">4</text>
<text x="331.5" y="59.1">D+</text>
<text x="331.5" y="56.6">ID</text>
<text x="331.5" y="54">G</text>
<text x="343" y="54">S1</text>
<text x="343" y="56.6">S2</text>
<text x="343" y="59.1">S3</text>
<text x="347.5" y="55.3">7</text>
<text x="347.5" y="57.8">8</text>
<text x="155.3" y="60.4">4</text>
<text x="155.3" y="62.9">5</text>
<text x="155.3" y="65.4">6</text>
<text x="158.7" y="61.6">D1</text>
<text x="158.7" y="64.2">D2</text>
<text x="194.4" y="64.2">STP</text>
<text x="200.1" y="65.4">2</text>
<text x="200.1" y="62.9">29</text>
<text x="312.9" y="60.9">OTG-D-</text>
<text x="312.9" y="63.4">USB5V0</text>
<text x="328.1" y="62.9">1</text>
<text x="328.1" y="60.4">2</text>
<text x="331.5" y="64.2">V</text>
<text x="331.5" y="61.6">D-</text>
<text x="343" y="61.6">S4</text>
<text x="343" y="64.2">S5</text>
<text x="347.5" y="60.4">9</text>
<text x="347.5" y="62.9">10</text>
<text x="347.5" y="65.4">11</text>
<text x="155.3" y="68">7</text>
<text x="155.3" y="70.5">9</text>
<text x="158.7" y="66.7">D3</text>
<text x="158.7" y="69.3">D4</text>
<text x="158.7" y="71.8">D5</text>
<text x="172.9" y="67.5">USB3320-EZK</text>
<text x="190.5" y="71.8">CLKOUT</text>
<text x="194.1" y="66.7">NXT</text>
<text x="194.4" y="69.3">DIR</text>
<text x="200.1" y="70.5">1</text>
<text x="200.1" y="68">31</text>
<text x="343" y="66.7">S6</text>
<text x="154.2" y="73.1">10</text>
<text x="154.2" y="75.6">13</text>
<text x="158.7" y="74.3">D6</text>
<text x="158.7" y="76.9">D7</text>
<text x="154.2" y="83.2">27</text>
<text x="190.9" y="82">REFCLK</text>
<text x="200.1" y="80.7">26</text>
<text x="154.2" y="88.3">15</text>
<text x="158.7" y="84.5">RESET</text>
<text x="158.7" y="89.6">SPK_L</text>
<text x="195.2" y="89.6">XO</text>
<text x="200.1" y="88.3">25</text>
<text x="154.2" y="90.8">16</text>
<text x="158.7" y="92.1">SPK_R</text>
<text x="171.4" y="100.8" transform="rotate(-90 171.4 100.8)">PAD</text>
<text x="179" y="100.8" transform="rotate(-90 179 100.8)">NC</text>
<text x="192.2" y="99.7">RBIAS</text>
<text x="200.1" y="98.5">24</text>
<text x="170.1" y="105.2" transform="rotate(-90 170.1 105.2)">33</text>
<text x="177.8" y="105.2" transform="rotate(-90 177.8 105.2)">12</text>
<text x="259.6" y="105.3">U60</text>
<text x="249.6" y="109.1">5</text>
<text x="256.5" y="109.9">IN</text>
<text x="263.8" y="109.9">OUT</text>
<text x="273.6" y="109.1">1</text>
<text x="249.6" y="114.2">4</text>
<text x="249.6" y="119.3">2</text>
<text x="256.5" y="115">EN</text>
<text x="273.6" y="119.3">3</text>
<text x="256.5" y="120.1">GND</text>
<text x="265" y="120.1">OC</text>
<text x="318.6" y="168.9">UART to USB</text>
<text x="318.6" y="171.4">Bridge</text>
<text x="321.9" y="177.8">USB Micro AB</text>
<text x="242" y="191.7">UART-D-</text>
<text x="242.5" y="186.9">UART-D+</text>
<text x="146.3" y="196.3">U29</text>
<text x="154.9" y="196.6" transform="rotate(-90 154.9 196.6)">6</text>
<text x="160" y="196.6" transform="rotate(-90 160 196.6)">5</text>
<text x="165.1" y="196.6" transform="rotate(-90 165.1 196.6)">7</text>
<text x="141.5" y="202.6">21</text>
<text x="146" y="203.9">TXD</text>
<text x="153.6" y="202.9" transform="rotate(-90 153.6 202.9)">VDD</text>
<text x="158.7" y="202.3" transform="rotate(-90 158.7 202.3)">VIO</text>
<text x="167.6" y="201.4">VBUS</text>
<text x="169.5" y="203.9">D+</text>
<text x="174.7" y="202.6">3</text>
<text x="174.7" y="200.1">8</text>
<text x="141.5" y="205.2">20</text>
<text x="146" y="206.5">RXD</text>
<text x="163.8" y="204.7" transform="rotate(-90 163.8 204.7)">REGIN</text>
<text x="170.3" y="206.5">D-</text>
<text x="174.7" y="205.2">4</text>
<text x="141.5" y="215.3">18</text>
<text x="142.6" y="212.8">1</text>
<text x="146" y="214.1">RI</text>
<text x="166.7" y="214.1">GPIO3</text>
<text x="169" y="211.5">VPP</text>
<text x="174.7" y="215.3">12</text>
<text x="174.7" y="212.8">11</text>
<text x="174.7" y="210.3">16</text>
<text x="141.5" y="217.9">19</text>
<text x="141.5" y="220.4">22</text>
<text x="146" y="216.6">CTS</text>
<text x="146" y="219.2">RTS</text>
<text x="146" y="221.7">DSR</text>
<text x="166.7" y="221.7">GPIO0</text>
<text x="166.7" y="219.2">GPIO1</text>
<text x="166.7" y="216.6">GPIO2</text>
<text x="174.7" y="220.4">14</text>
<text x="174.7" y="217.9">13</text>
<text x="141.5" y="223">23</text>
<text x="141.5" y="225.5">24</text>
<text x="146" y="224.2">DTR</text>
<text x="146" y="226.8">DCD</text>
<text x="142.6" y="230.6">9</text>
<text x="146" y="231.9">RST</text>
<text x="163.8" y="231.9">SUSPEND</text>
<text x="163.8" y="229.3">SUSPEND</text>
<text x="174.7" y="230.6">17</text>
<text x="174.7" y="228">15</text>
<text x="152.4" y="239.9" transform="rotate(-90 152.4 239.9)">25</text>
<text x="153.6" y="235.4" transform="rotate(-90 153.6 235.4)">TPAD</text>
<text x="154.9" y="239.9" transform="rotate(-90 154.9 239.9)">10</text>
<text x="156.2" y="235.4" transform="rotate(-90 156.2 235.4)">NC</text>
<text x="157.4" y="238.8" transform="rotate(-90 157.4 238.8)">2</text>
<text x="158.7" y="235.4" transform="rotate(-90 158.7 235.4)">GND</text>
<text x="162" y="239.3">CP2104-F03-GM</text>
</g>
</svg>
